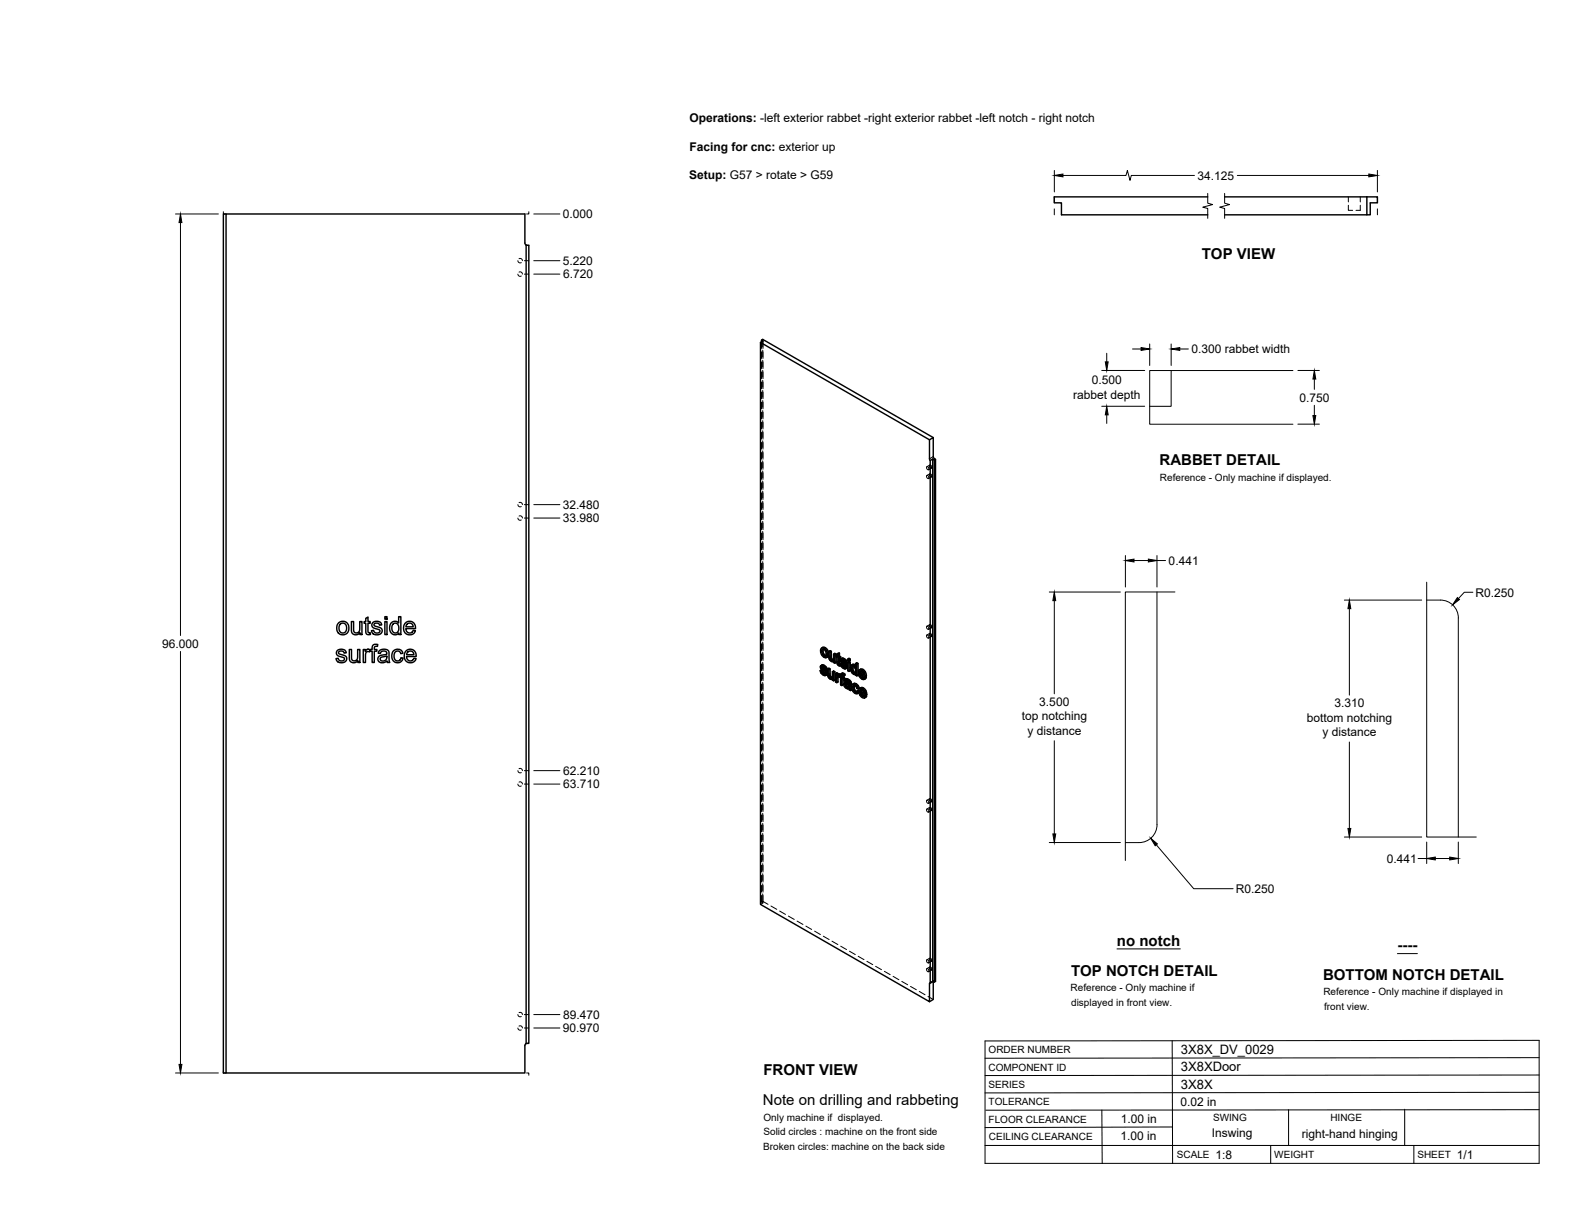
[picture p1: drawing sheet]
<svg xmlns="http://www.w3.org/2000/svg" width="559mm" height="432mm" viewBox="0 0 559 432" stroke-linecap="round" stroke-linejoin="round" font-family="sans-serif">
<!-- layer: Visible -->
<g fill="none" stroke="#000" stroke-width=".51">
<path d="M80.2 75.9h-1v304.8h1M428.5 69.9h-54.4v2.1h2.5v4.2h51.9M434.5 76.2h50.4M434.5 69.9h50.4M484.9 69.9h3.8v2.1h-2.5v4.2h-1.3zM186.7 87v283.3M186.7 86.9l.9 .1v283.2l-.9 .1-.5 .7M186.7 86.9l-.5-.7v-10.3h-106v304.8h106v-9.7M270.2 121.3v-.6l.4-.3 60.5 34.9M270.2 120.7l.5 .3-.9 .5M329.8 156l-60-34.5v199.4l60 34.5v-6.3l.2-.4M330.9 162.9v185.3l-.9 .5v-185.3"/>
<path d="M330.9 162.9l-.9 .5M331.1 162v-6.7l-1.3 .7v6.8l.2 .6M331.1 162l.3 .6 .5 .4-.4 .2-.6-.3M331.5 163.2v185.3l-.4-.2v6.3l-1.3 .8M331.9 163v185.2l-.4 .3M129.8 219.4l.8-.5v1.6h.7v.6h-.7v2.9l.2 .5h.5l.1 .6a1.14 1.14 0 0 1-1.3-.1 1.14 1.14 0 0 1-.3-1.2v-2.7h-.6v-.6h.6zM136.5 218.8h.8v.9h-.8zM119.6 230.9l.9-.5a1.7 1.7 0 0 1 2.4 1.2l-.8 .1a.96 .96 0 0 0-1-.8 .96 .96 0 0 0-.9 1l1 .4a1.55 1.55 0 0 1 1.8 1.8 2.03 2.03 0 0 1-2 1.1 2.03 2.03 0 0 1-1.8-1.5l.8-.1a1.08 1.08 0 0 0 1.1 1 1.08 1.08 0 0 0 1-1.1l-.4-.3a2.24 2.24 0 0 1-2.3-1.3zM120.2 220.9l.7-.4a2.33 2.33 0 0 1 2.9 2.8 2.33 2.33 0 0 1-3.7 1.3l-.6-1.3a2.56 2.56 0 0 1 .7-2.4zM120.6 221.5l.7-.4a1.73 1.73 0 0 1 1.7 1.8 1.73 1.73 0 0 1-1.7 1.7l-.3-.2a2.24 2.24 0 0 1-.4-2.9zM123.9 230.4h.8v2.6a1.15 1.15 0 0 0 1.2 1.5 1.15 1.15 0 0 0 1-1.6v-2.5h.8v4.7h-.7v-.7a1.65 1.65 0 0 1-2 .7 1.65 1.65 0 0 1-1.1-1.8zM124.7 220.5h.8v2.6a1.15 1.15 0 0 0 1.1 1.5 1.15 1.15 0 0 0 1-1.6v-2.5h.8v4.6h-.7v-.6a1.65 1.65 0 0 1-1.9 .7 1.65 1.65 0 0 1-1.1-1.8z"/>
<path d="M128.9 230.4h.7v.7a1.11 1.11 0 0 1 1.7-.5l.7-.2v-.4a1.31 1.31 0 0 1 .6-1.3 1.31 1.31 0 0 1 1.4 0l-.1 .6a.74 .74 0 0 0-1.1 .7v.4h.9v.7h-.9v4h-.8v-4h-.7v-.4l-.2 .6a.84 .84 0 0 0-.9-.1 .84 .84 0 0 0-.5 .8v3.1h-.8zM132.3 220.9l.8-.4a1.7 1.7 0 0 1 2.3 1.2l-.7 .1a.96 .96 0 0 0-1-.8 .96 .96 0 0 0-.9 .9l.6 .4a1.95 1.95 0 0 1 2.2 1.3 1.95 1.95 0 0 1-1.8 1.6 1.95 1.95 0 0 1-2-1.4l.7-.2a1.1 1.1 0 0 0 1.2 1 1.1 1.1 0 0 0 1-1l-.4-.3a2.21 2.21 0 0 1-2.4-1.3zM134.5 231a2.2 2.2 0 0 1 3.5 .4l.3 3.7h-.8l-.2-.6a1.76 1.76 0 0 1-1.9 .7 1.76 1.76 0 0 1-1.3-1.6v-.2a1.71 1.71 0 0 1 1.7-1l.4-.1a.72 .72 0 0 0 1-.6 .72 .72 0 0 0-.9-.7l-1 .2-.4 .7-.7-.1zM135 233.4l2.2-.7a1.3 1.3 0 0 1-.6 1.7 1.3 1.3 0 0 1-1.7-.6zM136.5 220.5h.8v4.6h-.8zM138.8 221a1.73 1.73 0 0 1 2.6 .1v-2.3h.8v6.3h-.7v-.5l-.6 .5a2.23 2.23 0 0 1-2.4-.8 2.23 2.23 0 0 1-.2-2.4zM139.6 231a1.95 1.95 0 0 1 1.9-.7 1.95 1.95 0 0 1 1.4 1.5l-.7 .1a1.29 1.29 0 0 0-1.7-.7 1.29 1.29 0 0 0-.7 1.7l.1 .7a1.18 1.18 0 0 0 1.3 .9 1.18 1.18 0 0 0 1-1.1l.8 .1-.3 .9a2.16 2.16 0 0 1-2.9 .4 2.16 2.16 0 0 1-.7-2.9zM139.6 221.3l.2-.1a1.78 1.78 0 0 1 1.7 1.1 1.78 1.78 0 0 1-.4 2l-.4 .2a1.78 1.78 0 0 1-1.7-1.2 1.78 1.78 0 0 1 .6-2zM143.8 221.1a2.14 2.14 0 0 1 2.5-.4 2.14 2.14 0 0 1 1.1 2.3h-3.4l.1 .7a1.29 1.29 0 0 0 1.3 .9 1.29 1.29 0 0 0 1.2-.9l.8 .1a2.25 2.25 0 0 1-3.1 1.2 2.25 2.25 0 0 1-1-3.2zM144 231a2.15 2.15 0 0 1 2.6-.4 2.15 2.15 0 0 1 1.1 2.3h-3.5l.2 .7a1.3 1.3 0 0 0 1.2 .9 1.3 1.3 0 0 0 1.2-.9l.8 .1-.3 .6a2.32 2.32 0 0 1-3.2 .3 2.32 2.32 0 0 1-.4-3.2zM144.4 221.4l.7-.3 .8 .1 .5 .5 .2 .7h-2.6zM144.7 231.4l1.2-.4a1.23 1.23 0 0 1 .9 1.3h-2.5z"/>
<path d="M291 237.9l.7 1.3 .7 .5 .6-.1M291.3 236.2l.5-.3 .9 .3 .8 1.3-.5 .3-.1-.6M291.6 231.2v-.5a.93 .93 0 0 1 1.1 0 .93 .93 0 0 1 .4 1l-.2 1-.5 .1M291.6 237.7l-.6 .2 .4 .2M291.6 238.7l.5 .4 .4-.3M291.7 237.3l1 1 .5-.3M291.8 237.9l-.4 .2 .1 .4 .6-.1M291.8 236.7l-.3 .3 .5-.2M291.8 235.9l-.6 .4-.1 .6 1.6 2.1M291.8 232.2l.6 .6 .4-.3M291.9 238l.8 .9M292 236.7l.6 .7"/>
<path d="M292 236.3l.5 .4 .5-.2M292 236.8l.6 .8 .4 .2M292 236.8h-.5M292 230.9l-.4 .3v.5l.2 .5 .4-.3M292.1 235.9l-.8 .3M292.1 230.4l.1 1.4 .8 .8M292.1 237l-.4 .3-.2-.3M292.4 230l.8 .9 .5-.2M292.5 236.1l-.5 .2-.4-.1M292.5 236.7l.4 .5 .4-.2M292.7 239l-.2 .2-.4-.1M292.7 238.3l.3 .4 .5-.3"/>
<path d="M292.8 229.8l-.4 .2-.9-.1M292.9 237.7l.5 .6 .2 .7-.7 .7M293 238.7l.1 .5 .5-.3M293.1 239.2l-.1 .4 .5-.3M293.2 230.9l.4 1.4 .4-.3M293.4 233.1a1.7 1.7 0 0 1-2.2-1.6l-.1-1 .4-.6 .9-.3 .8 .5 .8 1.8-.1 1-.7 .4M293.6 232.3l-.2 .8 .5-.2M293.6 237.3l.5 .3 .4-.3M294.1 237.6v2.2l.5-.2M294.1 239.8l.2 .4 .4-.2M294.5 231.4v2.2l.5-.3M294.5 233.6l.2 .4 .5-.3"/>
<path d="M294.7 234l.3 .3 .5-.2M295 231.1l-.5 .3-.4-.3M295 234.3l.4 .1M295.3 238.3l.5 .3 .4-.3M295.4 234.4l.2-.1zM295.7 234.1l-.7-.6v-2.4l-.5-.3-.4 .3v2.5l.8 1 .5 .2 .4-.1M295.7 232.1l.5 .2 .4-.2M295.8 238.6v3l.4-.3v-3l-.4-.2-.5 .2v1.9l-.3 .4 .2-.1M295.8 234.7v.4l.4 .2M295.8 234.7l-.2 .1M296.2 232.3v3l.4-.2v-3l-.4-.3-.5 .3v2.1M296.6 233l.3 .2 .2 2.5 .8 .6 .3-.2"/>
<path d="M296.9 232.4l-.3 .2 .3 .2v-.8l.9-.3v1.1l.5 .2v.4l-.5 .3v-.4M297.3 239.3v-.4l-.4-.2-.5 .3v3l.5 .2M297.3 239.9l-.3 .2-.1 .5 .4-.2M297.3 238.9l-.5 .3-.4-.2M297.4 240l-.1 2-.4 .2v-1.6M297.4 240l.5 .2M297.4 240l-.4 .1M297.4 232v1l.4-.2M297.4 233l.4 .3 .5-.3M297.4 239.4l.4 .4M297.6 239.1l-.8 .5v-.4M297.6 235.7l.2 .1"/>
<path d="M297.8 231.7l-.9 .3M297.8 239.8v.4M297.8 239.9l-.1 .4M297.8 235.8l.1 .5M297.9 239.2l.3 .3M297.9 239.2l-.8 .2M297.9 235.2l-.5 .3v-2.1l.4 .3v1.4l.3 .4M297.9 235.4l-.5 .1M298.1 235.5l.7 1.4 .8 .4 .5-.1M298.1 235.5l-.6 .1M298.1 235.5h.1M298.1 235.7l-.3 .1"/>
<path d="M298.4 233.8l.5-.3 .9 .3 .8 1.3-.5 .3-.1-.6M298.4 239.1l.8-.3 .6 .4-.1 .4-.4 .3 .1-.4M298.6 234.4h.5l1 1M298.7 235.4l-.6 .1 .4 .2M298.7 236.3l.5 .4 .5-.2M298.8 234.9l1 1 .5-.3M298.9 235.5l-.4 .2 .2 .6 .5-.3M298.9 234.3l-.3 .4 .5-.3M298.9 233.5l-.7 .4v.6l1.6 2.1M299 238.8l-.7 .4-.1 .8-.4-.2 .4-.3M299 239.2l.4 .3 .4-.3M299 235.6l.8 .9"/>
<path d="M299.1 234.3l.6 .7M299.1 239.8l.5 .5v.4l-.4 .2v-.4M299.1 234l.6 .4 .4-.3M299.2 236.7l.5 .1M299.2 233.5l-.8 .3M299.3 234.6l-.5 .3-.2-.2M299.3 239.9l-.6-.3v.6l.4-.2M299.4 238.9l-.4 .3-.5-.1M299.6 233.7l-.5 .3-.4-.2M299.7 234.4l.3 .4 .4-.2M299.8 236.6l-.1 .2M299.8 235.9l.3 .4 .5-.3"/>
<path d="M300 235.3l.6 .7 .1 .7-.7 .6M300.1 236.3l.1 .5 .5-.3M300.2 236.8l-.1 .4 .5-.3M300.8 235l.4 .2 .5-.2M300.8 233.8l.4 .3 .5-.3M301.2 234.7l.5 .3v3l-.5 .2v-3M301.2 234.7l-.4 .3v3l.4 .2M301.2 234.1v.6l.5-.3v-.6l-.5-.2-.4 .2v.6l.4 .3M302.1 236l.9-.3 .6 .3M302.4 238.3l.5 .5 .4-.2M302.4 236.5l.7 .2 .5 .9-.1 1.1-.6 .1M302.5 236.5l-.3 .8"/>
<path d="M302.6 237l-.4 .3v.5l.2 .5 .5-.3M302.7 236.5l.1 1.4 .7 .8M302.7 235.7l-.5 .2a2.01 2.01 0 0 0 1.3 3.4l.1-.1M302.8 236.1l.5 .3M303.3 235.8l-.5 .3-.6-.2M303.6 235.4l.4 .3 .4-.3M303.6 239.2v.4l.4 .2M303.6 239.2l-.2 .1M304 235.7v4.1l.4-.2v-4.2l-.4-.2-.4 .2v1.5l-.3-.5 .3-.1M305.2 239.9l.6 .6 .4-.3M305.5 238.4l-.5 .2 1.5 .9-.6-1.2a.49 .49 0 0 0-.6-.2 .49 .49 0 0 0-.3 .5M305.5 238.1v.3l.8 .5"/>
<path d="M305.5 239.4l.9 .9M305.7 239.7l-.5 .2-.2-.9 1.9 1.2M305.8 237.8l.8 .9 .4-.3M306.2 237.5l-.4 .3-.9-.1M306.6 238.7l.3 1.3 .5-.2M294.3 240.2l.3 .4 .5-.3M294.6 240.6h.4M295.3 240.4l-.7-.7-.1-2.4-.4-.2-.5 .2 .1 2.6 .7 1 .6 .2 .4-.2M295.4 240.9v.4l.4 .3M295.4 240.9l-.2 .1M297.8 240.2l.4 .2v2.6l.5 .2M298.7 240.2l.5 .3 .4-.2"/>
<path d="M299.1 240.9v2.1l-.4 .2v-2.6l.5 .3M299.6 242.4l.5-.3 1.1 .3M299.7 241.1l1-.2 1.2 1 .3 2.9-.4 .2-.2-.4M299.9 242.9h.3a.76 .76 0 0 1 .7 .2 .76 .76 0 0 1 .2 .7M300 243.5l.4 .4 .4-.3M300 242.8l-.2 .3M300.1 242.1l-.7 .6 .2 .9 .8 .7h.8l.1 .5 .5 .2M300.2 242.9l-.3 .4 .1 .2 .4-.2M300.3 242.9l.2 .5 .6 .4M300.3 241.6l-.4 .3a.74 .74 0 0 1 .8-.2 .74 .74 0 0 1 .5 .8v.3l-1.2-.4M300.3 241.6h.1M300.4 243.9l.4 .1"/>
<path d="M300.4 242.1l-.7 .2M300.5 240.8l-1 .5-.1 .3 .5 .3M300.6 241.3l.6 .4 .4-.3M300.8 244l.3-.1zM301.1 241l-.5 .3-.6-.2M301.2 241.7l.3 .4 .4-.2M301.5 242.1l.1 .4 .4-.2M301.6 242.5v2.1l.5-.3M302.5 242.8l.7-.4 .7 .3 .6 .6 .3 .9-.4 .2-.3-.9M302.6 244l.2 1 .5-.2M302.8 245l.6 .6 .4-.3M303.1 243.8l-.5 .2 .1-.4a.65 .65 0 0 1 .7-.4 .65 .65 0 0 1 .5 .8l.5 .4"/>
<path d="M303.1 243.2l.1 1.3 .8 .9M303.2 242.4l-.5 .3a2.01 2.01 0 0 0 .1 2.9l.6 .5h.7M303.4 242.9l.7 .6 .4-.2M303.8 242.6l-.4 .3-.7-.2M304 245.2l-.2 .5-.4-.1M304.7 245.4l-.6 .7 .6-.4M304.7 245.1l-.2-.1-.5 .2 .4 .3M305.4 246.5l.5 .6 .5-.3M305.6 244.9l-.4 .3 1.4 .8-.6-1.2a.45 .45 0 0 0-.6-.1 .45 .45 0 0 0-.2 .5M305.6 244.6v.3l.9 .5M305.7 245.9l.9 1M305.8 240.5l.4 .1"/>
<path d="M305.8 246.2l-.4 .3-.3-.9 2 1.1M305.9 244.3l.8 .9 .5-.2M305.9 247.1l.4 .1M306.3 244.1l-.4 .2-.9-.1M306.5 240.3l.4 .3 .5-.3M306.5 240.3l-.2 .2M306.6 246.8l.5 .4 .4-.3M306.6 246.8l-.2 .3M306.7 245.2l.4 1.4 .4-.3M306.8 240.1l-.3 .2M306.9 240l.5-.1v-.5l-.7-1.5-1-.6-.8 .4-.4 1 .5 1.5 1.1 .9 .6-.1 .2-.4M307 246.6l-.4 .2"/>
<path d="M307 240.1l.3 .5-.7 .4M307.1 246.6l.4-.2v-.4l-.6-1.5-1.1-.6-.8 .3-.3 1.2 .4 1.3 1.2 1 .6-.2 .2-.3M307.1 246.7l.4 .2-.1 .2-.6 .5M330.9 348.2h.2M331.1 348.3h.1"/>
</g>
<!-- layer: Hidden -->
<g fill="none" stroke="#000" stroke-width=".35">
<path d="M478.4 72.8v1.8h1.5M478.4 69.9v1.7M482.6 72.8v1.8h-1.5M482.6 69.9v1.7M183.7 97.3l.4 .6h.9M183.7 92.5l.4 .7h.9M184.1 96.6l.8-.1 .4 .8M184.1 91.8h.8l.4 .7M270.2 121.3v2.3M270.2 124.8v2.4M270.2 128.4v2.4M270.2 132v2.3"/>
<path d="M270.2 135.5v2.4M270.2 139.1v2.4M270.6 120.4v2.7M270.6 124.2v2.4M270.6 127.8v2.4M270.6 131.4v2.4M270.6 135v2.4M270.6 138.5v2.4M270.7 121v2.6M270.7 124.8v2.4M270.7 128.4v2.4M270.7 132v2.3"/>
<path d="M270.7 135.5v2.4M270.7 139.1v2.4M270.2 142.7v2.4M270.2 146.3v2.3M270.2 149.8v2.4M270.2 153.4v2.4M270.2 157v2.3M270.6 142.1v2.4M270.6 145.7v2.4M270.6 149.2v2.4M270.6 152.8v2.4M270.6 156.4v2.4"/>
<path d="M270.6 160v2.3M270.7 142.7v2.4M270.7 146.3v2.3M270.7 149.8v2.4M270.7 153.4v2.4M270.7 157v2.3M183.7 179l.4 .7h.9M184.1 178.4l.8-.1 .4 .7M270.2 160.5v2.4M270.2 164.1v2.4M270.2 167.7v2.4M270.2 171.3v2.3"/>
<path d="M270.2 174.8v2.4M270.2 178.4v2.4M270.6 163.5v2.4M270.6 167.1v2.4M270.6 170.7v2.4M270.6 174.3v2.3M270.6 177.8v2.4M270.7 160.5v2.4M270.7 164.1v2.4M270.7 167.7v2.4M270.7 171.3v2.3M270.7 174.8v2.4"/>
<path d="M270.7 178.4v2.4M328.8 168.7a.6 .6 0 0 1 .7 .4 .6 .6 0 0 1-.2 .7l-.5-.4zM328.8 165.6a.6 .6 0 0 1 .7 .4 .6 .6 0 0 1-.2 .7l-.5-.4zM329.8 165.1a.55 .55 0 0 1 .7 .3 .55 .55 0 0 1-.3 .7l-.4-.4zM329.8 168.1a.56 .56 0 0 1 .7 .4 .56 .56 0 0 1-.3 .7l-.5-.6zM329.9 168.1l-1.1 .6M329.9 165l-1.1 .6M330.5 169.2l-1 .6M330.5 166.1l-1 .6M183.7 183.8l.4 .7h.9M184.1 183.1h.8l.4 .7M270.2 182v2.4"/>
<path d="M270.2 185.5v2.4M270.2 189.1v2.4M270.2 192.7v2.4M270.2 196.3v2.3M270.2 199.8v2.4M270.6 181.4v2.4M270.6 185v2.4M270.6 188.6v2.3M270.6 192.1v2.4M270.6 195.7v2.4M270.6 199.3v2.4M270.7 182v2.4"/>
<path d="M270.7 185.5v2.4M270.7 189.1v2.4M270.7 192.7v2.4M270.7 196.3v2.3M270.7 199.8v2.4M270.2 203.4v2.4M270.2 207v2.4M270.2 210.5v2.4M270.2 214.1v2.4M270.2 217.7v2.4M270.6 202.8v2.4M270.6 206.4v2.4"/>
<path d="M270.6 210v2.4M270.6 213.6v2.3M270.6 217.1v2.4M270.7 203.4v2.4M270.7 207v2.4M270.7 210.5v2.4M270.7 214.1v2.4M270.7 217.7v2.4M270.2 221.3v2.3M270.2 224.8v2.4M270.2 228.4v2.4M270.2 232v2.4"/>
<path d="M270.2 235.6v2.3M270.2 239.1v2.4M270.6 220.7v2.4M270.6 224.3v2.4M270.6 227.8v2.4M270.6 231.4v2.4M270.6 235v2.4M270.6 238.6v2.3M270.7 221.3v2.3M270.7 224.8v2.4M270.7 228.4v2.4M270.7 232v2.4"/>
<path d="M270.7 235.6v2.3M270.7 239.1v2.4M291.4 237.7l.4 .9M291.5 236.4l-.5 .2M291.6 236.1l-.5 .2M291.6 230.7l-.5 .2M291.6 237.7l.3 .3M291.6 236.9l-.5 .2M291.7 235.9l-.2 .8 .7 .9a1.11 1.11 0 0 1 .9 1.3h-.4l.4-.2M291.8 238.6l.7 .7 .8 .1M291.8 238.6l-.5 .2M291.9 237.8l-.1 .1"/>
<path d="M291.9 237.3l-.5 .3M291.9 232l.9 .9 .9 .1M291.9 232l-.4 .3M291.9 236.6l-.1 .1M292 229.7l-.4 .8 .3 1.5M292 236.4l-.5 .3M292.1 236.4l-.5 .2M292.2 230.2l-.1 .2M292.2 230.2l.8 .2 .5 .9v1l-.5 .3M292.2 230.2l-.4 .2M292.5 236.5l-.5 .2a.33 .33 0 0 1 .2-.4 .33 .33 0 0 1 .4 .3l.5 .7 .4 .2M292.5 239.3l-.4 .2"/>
<path d="M292.6 237.4l.3 .3M292.8 230.2l-.4 .3M292.8 232.9l-.4 .3M292.9 236.9l-.5 .2M293 239l-.4 .2M293 238.4l-.5 .2M293.1 237.3l-.5 .3M293.1 239.5l-.5 .2M293.3 232.5l-.4 .3M293.3 230.8l-.4 .3M293.4 233.1l-.4 .3M293.6 231.8l-.5 .3"/>
<path d="M294.1 237.1l.2 2.9 .9 .8 .6-.2v.5l.4 .2M294.1 239.4l-.4 .3M294.3 239.9l-.5 .3M294.5 230.8l.2 3 1 .7 .5-.1v.4l.4 .3M294.6 233.2l-.5 .3M294.7 233.7l-.5 .2M295 234.1l-.5 .3M295.4 234.4l-.4 .3M295.8 238.1l-.1 2-.4 .3M296 234.1l-.4 .3M296.1 234l-.5 .3 .3-.2M296.2 231.8v1.9l-.2 .4h-.3"/>
<path d="M296.2 234.4l-.4 .3 .3-.2M296.2 234.8l-.4 .3M296.9 238.7v3l.4 .3M297.1 232.3l-.2 .1M297.3 239.4l-.5 .2M297.4 231.8v.7l-.3-.2v.4l.3 .2 .1 2.4 .8 .8-.2-.6M297.4 232.5l-.8 .5v-.4M297.4 232.9l-.5 .3M297.4 239.8l-.1 .1M297.5 235.3l-.5 .2M297.5 239.2l-.2 .1M297.5 239.7l-.4 .2"/>
<path d="M297.6 239.6l-.5 .3M297.6 235.6l-.4 .3M297.8 239.7l-.4 .3 .3-.4 .5 .4 .1-.3 .4 .4v2.6l.4 .3M297.8 233.2l-.4 .2M298 235.9l-.4 .3M298.3 233.4l-.5-.2v.5M298.3 239.6l-.5 .2M298.3 239.5h-.1M298.3 239.9l-.5 .3 .4-.2M298.3 239.7l-.5 .2M298.3 235.6l-.2 .1M298.3 236.1h-.1"/>
<path d="M298.5 235.3l.4 .9M298.6 234l-.4 .3M298.7 239.7l-.5 .3M298.7 233.7l-.5 .2M298.7 235.4l.3 .2M298.7 234.5l-.4 .2M298.7 239l-.4 .2M298.8 233.6l-.2 .7 .7 .9a1.13 1.13 0 0 1 .9 1.3h-.4l.4-.2M298.9 238.8l-.2 .9-.5-.2M298.9 236.2l.9 .8h.7M298.9 236.2l-.5 .3M299 235.4l-.1 .1"/>
<path d="M299 234.9l-.5 .3M299 234.2l-.1 .1M299.1 234.3a.33 .33 0 0 1 .2-.4 .33 .33 0 0 1 .4 .3l.5 .8 .4 .1M299.2 234l-.5 .3M299.2 239.4l-.5 .2M299.5 239.4l-.5 .3M299.6 234.1l-.5 .3M299.7 236.9l-.5 .3M299.7 235l.3 .3M299.7 239.6l-.5-.2-.1 .4M300 234.5l-.4 .2M300.1 236.6l-.4 .2 .4-.2"/>
<path d="M300.1 236l-.4 .2M300.2 235l-.5 .2M300.2 237.1l-.5 .2M301.2 234.7v3l.5 .3M301.2 233.6v.5l.5 .3M301.2 237.7l-.4 .3M301.2 234.1l-.4 .3M302.2 236.8l-.5 .2M302.3 236l-.4 .3M302.3 237.7l-.4 .2M302.5 235.8l-.3 .5v1a1.46 1.46 0 0 0 1.8 1.7v.3l.4 .3M302.7 238.5l-.4 .2"/>
<path d="M302.8 236.3l-.1 .2M302.8 236.3h.6l.6 1v1.1l-.5 .3M302.8 236.3l-.3 .2M302.9 236.2l-.5 .3M303.3 239l-.4 .2M303.3 236.3l-.4 .2M303.7 236.2l-.1 .1M303.8 236.9l-.4 .2M303.8 238.6l-.4 .3M304 235.2v1.5l-.4-.7M304 236.7l-.4 .2M304 239.3l-.4 .3"/>
<path d="M304 239l-.4 .2 .3-.1M304 237.9l-.4 .2M305 238.4l-.5 .3M305.3 239.7l-.4 .3M305.3 237.4l-.3 .7 .3 1.6 .9 1 .9 .1M305.4 238.8l-.4 .2M305.5 239.4l-.1-.6 2 1.1M305.7 237.9l-.2 .2M305.7 237.9l.8 .3 .4 1-.6-.3M305.7 237.9l-.5 .2M306.2 237.9l-.4 .3M306.7 238.5l-.4 .3"/>
<path d="M306.9 239.2l-.4 .3M328.8 225.3a.56 .56 0 0 1 .7 .4 .56 .56 0 0 1-.3 .7l-.4-.5zM328.8 222.2a.56 .56 0 0 1 .7 .4 .56 .56 0 0 1-.3 .7l-.4-.5zM329.8 224.8a.55 .55 0 0 1 .7 .3 .55 .55 0 0 1-.3 .7l-.4-.4zM329.8 221.6a.6 .6 0 0 1 .7 .4 .6 .6 0 0 1-.2 .7l-.5-.4zM329.9 224.7l-1.1 .6M329.9 221.6l-1.1 .6M330.5 225.8l-1 .6M330.5 222.7l-1 .6M270.2 242.7v2.4M270.2 246.3v2.4M270.2 249.9v2.3"/>
<path d="M270.2 253.4v2.4M270.2 257v2.4M270.6 242.1v2.4M270.6 245.7v2.4M270.6 249.3v2.4M270.6 252.9v2.3M270.6 256.4v2.4M270.6 260v2.4M270.7 242.7v2.4M270.7 246.3v2.4M270.7 249.9v2.3M270.7 253.4v2.4"/>
<path d="M270.7 257v2.4M294.6 240.3l-.5 .3M295 240.7l-.5 .2M295.4 240.4l-.2 .1M295.6 240.3l-.5 .3M295.7 240.2l-.4 .3M295.8 240.6l-.4 .3 .3-.1M295.8 241.1l-.4 .2M296.9 241.7l-.5 .3M298.7 242.7l-.5 .3M298.7 240.1l-.5 .3M299.1 240.4l-.4 .2"/>
<path d="M299.6 240.7l-.5-.3v.5M299.8 242.6l-.4 .3M299.9 241.3l-.5 .3M299.9 242.3l-.5 .2M300 242.1l-.2 .7 .2 .6 .9 .7h.8l.1 .4M300 243.4l-.4 .2M300.1 240.9l-.5 .2M300.1 240.9l-.2 .4 .4 .3a.81 .81 0 0 1 1-.1 .81 .81 0 0 1 .3 .9h-.4M300.2 242.9l.3-.3a.86 .86 0 0 1 1.1 1l-.5 .2M300.5 242.6l-.5 .3 .4-.2M300.5 241.3l-.4 .2M300.7 244l-.5 .2"/>
<path d="M301 241.4l-.5 .3M301.2 244.2l-.5 .2M301.4 243.7l-.4 .3M301.5 241.9l-.4 .2M301.6 243.6l-.5 .3 .2-.1M301.6 242.9l-.4 .3M301.6 242.5l-.4 .3M301.6 242.4l-.4 .3M301.7 244.1l-.5 .2M301.8 244.5l.4 .3M301.8 244.5l-.5 .3M302.6 243.5l-.4 .3"/>
<path d="M302.8 242.7l-.5 .3M302.9 244.9l-.4 .2M303 242.5l-.4 1 .3 1.4 .9 .9 .7 .1M303.1 243.2a.78 .78 0 0 1 1-.1 .78 .78 0 0 1 .3 .9l.4 .2M303.3 243l-.5 .3M303.8 245.8l-.4 .2M303.8 243l-.4 .3M304 245.4h.2M304.2 243.4l-.4 .3M304.2 245.4l-.4 .3M304.4 244l-.4 .3M304.5 245l-.3 .4"/>
<path d="M304.7 245.1l.2 .2-.2 .4M304.9 245.3l-.2 .1M305.1 245l-.4 .2M305.5 244l-.4 .8 .4 1.5 1 1 .7 .1M305.5 246.3l-.5 .2M305.6 245.3l-.5 .3M305.7 245.9l-.1-.6 1.9 1.1M305.8 244.4l-.2 .2M305.8 244.4l.9 .4 .3 1-.5-.4M305.8 244.4l-.4 .3M306.2 240.7l-.4 .2M306.3 244.5l-.4 .3"/>
<path d="M306.4 247.2l-.5 .3M306.4 240.3h.2M306.6 246.9h.2M306.7 240.3l-.4 .2 .3-.2M306.8 246.9l-.4 .2M306.9 245.1l-.5 .3M306.9 240l-.1 .1M307 240.8l-.5 .3M307 240.1l-.4 .2M307 245.8l-.4 .2M307 246.6h.1M307.1 247.4l-.4 .3"/>
<path d="M307.1 246.7l-.3 .2M183.7 278.2l.4 .7h.9M183.7 273.4l.4 .7h.9M184.1 277.5h.9l.3 .7M184.1 272.8h.9l.3 .6M270.2 260.6v2.4M270.2 264.1v2.4M270.2 267.7v2.4M270.2 271.3v2.4M270.2 274.8v2.4M270.2 278.4v2.4M270.6 263.6v2.3"/>
<path d="M270.6 267.1v2.4M270.6 270.7v2.4M270.6 274.3v2.4M270.6 277.9v2.3M270.7 260.6v2.4M270.7 264.1v2.4M270.7 267.7v2.4M270.7 271.3v2.4M270.7 274.8v2.4M270.7 278.4v2.4M270.2 282v2.4M270.2 285.6v2.4"/>
<path d="M270.2 289.1v2.4M270.2 292.7v2.4M270.2 296.3v2.4M270.2 299.9v2.3M270.6 281.4v2.4M270.6 285v2.4M270.6 288.6v2.4M270.6 292.1v2.4M270.6 295.7v2.4M270.6 299.3v2.4M270.7 282v2.4M270.7 285.6v2.4"/>
<path d="M270.7 289.1v2.4M270.7 292.7v2.4M270.7 296.3v2.4M270.7 299.9v2.3M328.8 287.1a.56 .56 0 0 1 .7 .3 .56 .56 0 0 1-.3 .7l-.4-.5zM328.8 284a.56 .56 0 0 1 .7 .3 .56 .56 0 0 1-.3 .7l-.4-.5zM329.8 286.6a.58 .58 0 0 1 .7 .2 .58 .58 0 0 1-.2 .8l-.5-.5zM329.8 283.4a.6 .6 0 0 1 .7 .3 .6 .6 0 0 1-.2 .8l-.5-.5zM329.9 286.5l-1.1 .6M329.9 283.4l-1.1 .6M330.5 287.6l-1 .6M330.5 284.5l-1 .6"/>
<path d="M270.2 303.4v2.4M270.2 307v2.4M270.2 310.6v2.3M270.2 314.2v2.3M270.2 317.7v2.3M270.6 317.2v2.6l1.9 1.1M270.6 319.8l-.4 .2 .5 .4-.9 .5M270.6 302.9v2.3M270.6 306.4v2.4M270.6 310v2.4M270.6 313.6v2.4M270.7 303.4v2.4"/>
<path d="M270.7 307v2.4M270.7 310.6v2.3M270.7 314.2v2.3M270.7 317.7v2.7M273.5 321.5l2.1 1.1M276.6 323.3l2.1 1.1M279.7 325l2.1 1.2M282.8 326.8l2.1 1.2M285.9 328.6l2.1 1.2M289 330.4l2.1 1.2M292.1 332.2l2.1 1.2M295.2 333.9l2.1 1.2"/>
<path d="M298.3 335.7l2.1 1.2M301.4 337.5l2 1.2M304.5 339.3l2 1.2M329.9 340l-1.1 .6M183.7 360l.4 .7h.9M184.1 359.3h.9l.3 .7M307.6 341.1l2 1.2M310.7 342.9l2 1.1M313.8 344.6l2 1.2M316.9 346.4l2 1.2M320 348.2l2 1.2M323 350l2.1 1.2"/>
<path d="M326.2 351.8l2 1.2M328.8 340.6a.58 .58 0 0 1 .7 .3 .58 .58 0 0 1-.2 .8l-.5-.5zM328.8 343.7a.56 .56 0 0 1 .7 .3 .56 .56 0 0 1-.3 .8l-.4-.6zM329.2 353.5l1.9 1.1M329.8 340a.56 .56 0 0 1 .7 .3 .56 .56 0 0 1-.3 .8l-.5-.7zM329.8 343.1a.6 .6 0 0 1 .7 .4 .6 .6 0 0 1-.2 .7l-.5-.4zM329.9 343.1l-1.1 .6M330.5 344.2l-1 .6M330.5 341.1l-1 .6M331.3 348l-1.4 .8M331.9 348.2l-.6-.2-.2 .3M183.7 364.7l.4 .7h.9"/>
<path d="M184.1 364.1h.9l.3 .6"/>
</g>
<!-- layer: Reference -->
<g fill="none" stroke="#000" stroke-width=".35">
<path d="M79.2 75.1v.8h.9M187.6 75.1v.8h-.8M374.1 69.9v2.1M374.1 74.1v2.1M488.7 69.9v2.1M488.7 74.1v2.1M186 92.5h1.6M186 97.3h1.6M415.5 131.5v12.7h-7.6M458.7 131.5h-50.8v19h50.8M186 179h1.6M186 183.8h1.6"/>
<path d="M410.5 210v82.6a6.4 6.4 0 0 1-6.4 6.4h-4.8M416.9 210h-17.6v95.3M506.2 212.9a13 13 0 0 1 7.8 .7 6.3 6.3 0 0 1 3.4 5.7v77.7M506.2 206.6v90.4h17.6M186 273.4h1.6M186 278.2h1.6M186 360h1.6M79.2 379.9v.8h.9M186 364.7h1.6M186.8 380.7h.8v.8"/>
</g>
<!-- layer: Visible Narrow -->
<path d="M331.1 162l-1.3 .8M331.6 162.8l-.5 .2M292.5 237.4l-.4 .2M294.5 239l-.4 .3M295 232.8l-.5 .2M297.8 234.9l-.4 .3M299.1 239.7l-.4 .3M299.7 235l-.5 .2M300.8 242.3l-.4 .2M302.1 242.8l-.5 .2M302.1 243.4l-.5 .3M331.1 348.3l-1.3 .8" fill="none" stroke="#000" stroke-width=".35"/>
<!-- layer: Hidden Narrow -->
<path d="M292.5 237.9l-.4 .3M294.1 239l-.5 .2M294.5 232.7l-.4 .3M295.8 239.7l-.5 .2M296.2 233.4l-.5 .3M297.4 234.6l-.5 .3M298.7 239.4l-.5 .3M299.1 239.7h.1M299.7 235.5l-.5 .3M300.9 242.7l-.4 .3M301.6 243.1l-.4 .3M331.6 348l-.5 .3" fill="none" stroke="#000" stroke-width=".35"/>
<!-- layer: Titleblock -->
<g fill="none" stroke="#000" stroke-width=".36">
<path d="M349.5 369.3l196.6-.2v43.7h-196.6zM415.9 369.3l.1 43.5M546.1 375.3l-196.6 .2M390.9 393.9l.2 18.9M416 399.9l-66.5 .2M457.2 393.7v12.7M498.4 393.6v12.7M546.1 393.7l-196.3 .2M546.1 387.6l-196.6 .2M546.1 381.4l-196.6 .2M349.5 406.4h196.6M450.8 406.4v6.4"/>
<path d="M501.6 406.4v6.4"/>
</g>
<!-- layer: FD_Dimensions -->
<g fill="none" stroke="#000" stroke-width=".35">
<path d="M62.3 75.9h15.2M64 79v146.5M189.4 75.9h9.2M374.1 60.5v7.6M377.1 62.3h22.4l.5-1.8 .9 3.5 .5-1.7h22.4M439 62.3h46.6M488.7 60.5v7.6M189.4 92.5h9.2M189.4 97.3h9.2M390.9 131.4h15.2M392.7 125.3v3.1M401.8 123.8h3.1"/>
<path d="M407.9 122v7.7M415.5 122v7.7M418.6 123.8h3M460.5 131.4h7.6M466.3 134.5v3.7M390.9 144.1h15.2M392.7 147.2v3M460.5 150.5h7.6M466.3 143.8v3.6M189.4 179h9.2M189.4 183.8h9.2M399.3 197.1v11.2"/>
<path d="M402.3 198.9h5.1M410.5 197.1v11.2M410.5 198.9h3M372.3 210.1h25.2M374.1 213.1v33.1M477 212.9h27.4M478.7 216v30.6M522.6 210.1h-3.1l-2.1 2.3M64 231.1v146.6M189.4 273.4h9.2M189.4 278.2h9.2M374.1 262.8v33.1"/>
<path d="M478.7 263.3v30.6M372.3 298.9h25.2M410.3 299.7l13.2 15.6h14M477 297h27.4M506.2 298.8v7.6M517.4 298.8v7.6M503.1 304.6h3.1M509.2 304.6h5.1M189.4 360h9.2M189.4 364.7h9.2M62.3 380.7h15.2"/>
</g>
<g fill="#000" stroke="#000" stroke-width=".35">
<path d="M64 75.9l.5 3.1h-1zM374.1 62.3l3-.6v1.1zM485.6 61.7l3.1 .6-3.1 .5zM392.2 128.4h1l-.5 3zM404.9 123.3l3 .5-3 .5zM415.5 123.8l3.1-.5v1zM466.3 131.4l.5 3.1h-1zM392.7 144.1l.5 3.1h-1zM465.8 147.4h1l-.5 3.1zM399.3 198.9l3-.5v1zM407.4 198.4l3.1 .5-3.1 .5zM374.1 210.1l.5 3h-1.1z"/>
<path d="M478.7 212.9l.6 3.1h-1.1zM517.1 212l.7 .7-2.4 1.9zM373.5 295.9h1.1l-.5 3zM408.3 297.4l2.3 2-.7 .7zM478.2 293.9h1.1l-.6 3.1zM506.2 304.6l3-.5v1zM514.3 304.1l3.1 .5-3.1 .5zM63.5 377.7h1l-.5 3z"/>
</g>
<!-- layer: Break Lines -->
<path d="M428.5 68.6v3.5l1.7 .5-3.5 .9 1.8 .5v3.5M434.5 68.6v3.5l1.7 .5-3.4 .9 1.7 .5v3.5" fill="none" stroke="#000" stroke-width=".35"/>
<!-- layer: Notes -->
<path d="M396.3 336.7h22.5M495.8 338.3h7.1" fill="none" stroke="#000" stroke-width=".35"/>
<g font-size="5.3">
<text x="426.4" y="92.1">TOP VIEW</text>
<text x="411.4" y="165.1">RABBET DETAIL</text>
<text x="396.3" y="335.5">no notch</text>
<text x="495.8" y="337.2">----</text>
<text x="380" y="346.1">TOP NOTCH DETAIL</text>
<text x="469.4" y="347.5">BOTTOM NOTCH DETAIL</text>
<text x="270.9" y="381.4">FRONT VIEW</text>
<text x="270.7" y="392.2">Note on drilling and rabbeting</text>
</g>
<g font-size="4.6">
<text x="419" y="373.8">3X8X_DV_0029</text>
<text x="419" y="380.1">3X8XDoor</text>
<text x="419" y="386.2">3X8X</text>
</g>
<g font-size="4.3">
<text x="244.6" y="43.2">Operations: -left exterior rabbet -right exterior rabbet -left notch - right notch</text>
<text x="244.6" y="53.4">Facing for cnc: exterior up</text>
<text x="244.5" y="63.6">Setup: G57 &gt; rotate &gt; G59</text>
<text x="424.9" y="63.7">34.125</text>
<text x="199.7" y="77.4">0.000</text>
<text x="199.7" y="94">5.220</text>
<text x="199.7" y="98.8">6.720</text>
<text x="422.7" y="125.3">0.300 rabbet width</text>
<text x="387.3" y="136.4">0.500</text>
<text x="380.7" y="141.5">rabbet depth</text>
<text x="461" y="142.5">0.750</text>
<text x="199.7" y="180.5">32.480</text>
<text x="199.7" y="185.3">33.980</text>
<text x="414.6" y="200.4">0.441</text>
<text x="523.5" y="211.6">R0.250</text>
<text x="57.5" y="229.8">96.000</text>
<text x="368.7" y="250.5">3.500</text>
<text x="473.4" y="251">3.310</text>
<text x="362.6" y="255.6">top notching</text>
<text x="463.6" y="256">bottom notching</text>
<text x="364.5" y="260.7">y distance</text>
<text x="469.2" y="261.1">y distance</text>
<text x="199.7" y="274.9">62.210</text>
<text x="199.7" y="279.7">63.710</text>
<text x="492" y="306.1">0.441</text>
<text x="438.4" y="316.8">R0.250</text>
<text x="199.7" y="361.5">89.470</text>
<text x="199.7" y="366.2">90.970</text>
<text x="418.8" y="392.4">0.02 in</text>
<text x="397.7" y="398.3">1.00 in</text>
<text x="397.5" y="404.3">1.00 in</text>
<text x="430" y="403.6">Inswing</text>
<text x="461.8" y="403.8">right-hand hinging</text>
<text x="431.3" y="411.1">1:8</text>
<text x="516.9" y="411.1">1/1</text>
</g>
<g font-size="3.5">
<text x="411.5" y="170.7">Reference - Only machine if displayed.</text>
<text x="379.9" y="351.7">Reference - Only machine if</text>
<text x="469.5" y="353.1">Reference - Only machine if displayed in</text>
<text x="380" y="356.8">displayed in front view.</text>
<text x="469.8" y="358.2">front view.</text>
<text x="350.8" y="373.6">ORDER NUMBER</text>
<text x="350.8" y="379.9">COMPONENT ID</text>
<text x="350.8" y="386.1">SERIES</text>
<text x="350.8" y="392.2">TOLERANCE</text>
<text x="270.9" y="397.7">Only machine if displayed.</text>
<text x="350.8" y="398.4">FLOOR CLEARANCE</text>
<text x="430.4" y="397.8">SWING</text>
<text x="472" y="397.7">HINGE</text>
<text x="270.8" y="407.9">Broken circles: machine on the back side</text>
<text x="270.9" y="402.8">Solid circles : machine on the front side</text>
<text x="350.8" y="404.4">CEILING CLEARANCE</text>
<text x="417.5" y="410.9">SCALE</text>
<text x="452.1" y="410.9">WEIGHT</text>
<text x="502.9" y="410.9">SHEET</text>
</g>
</svg>
